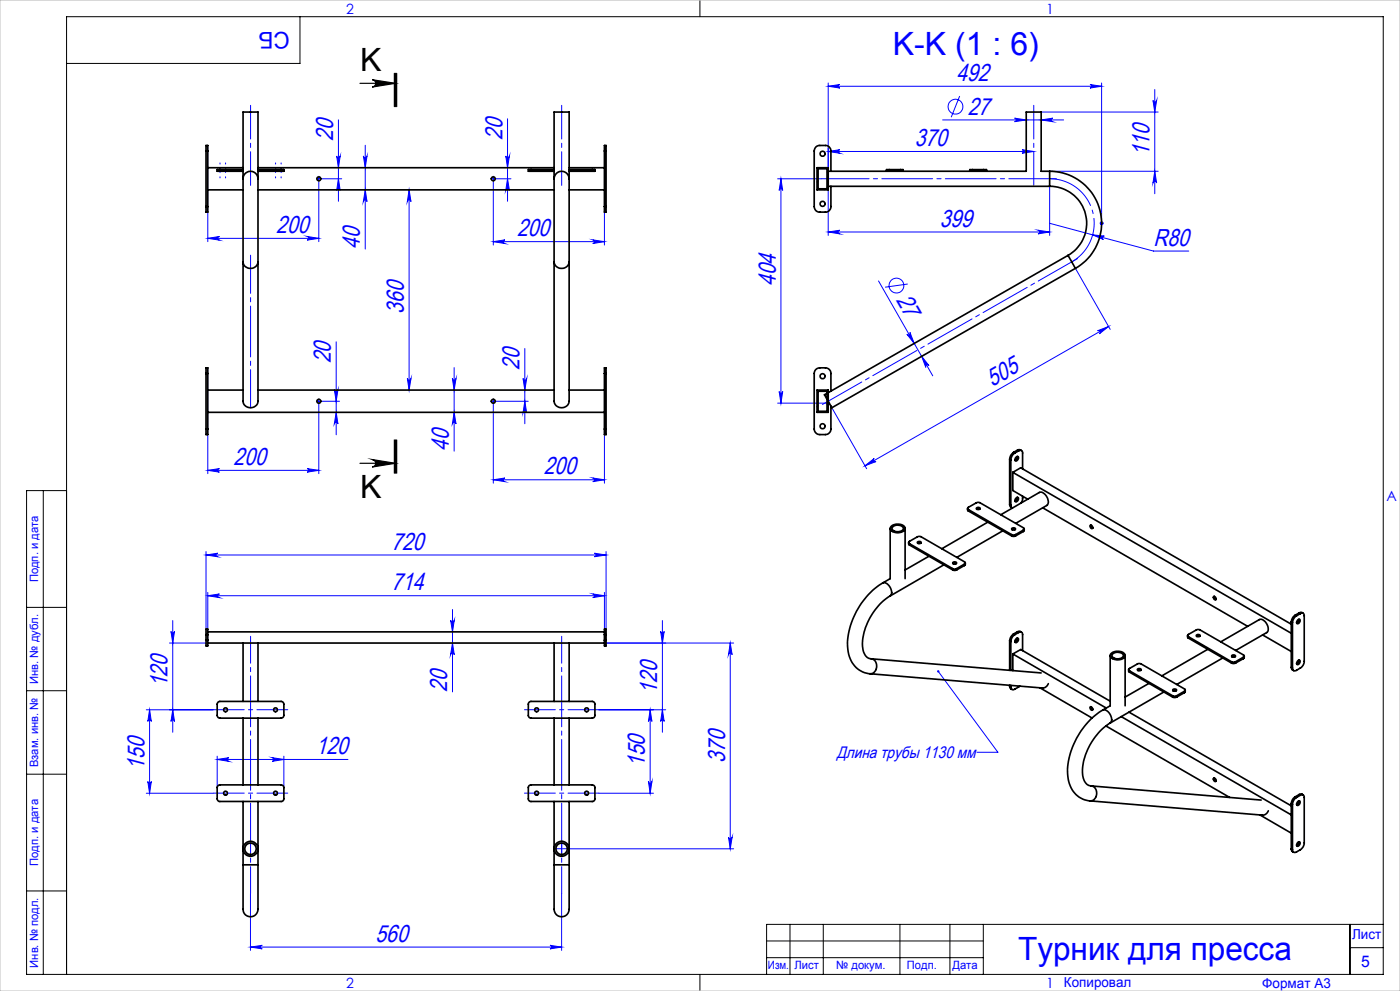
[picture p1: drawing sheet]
<svg xmlns="http://www.w3.org/2000/svg" width="420mm" height="297mm" viewBox="0 0 420 297" stroke-linecap="round" stroke-linejoin="round" font-family="sans-serif">
<g fill="none" stroke="#00f" stroke-width=".3">
<path d="M101.5 35.9v24.4M152.3 35.6v24.7M248.5 24.9v25.3M248.5 25.9h82M248.5 25.9l3.5-.6a.53 .53 0 0 0-.6 .6 .53 .53 0 0 0 .6 .5zM282.8 35.9h36.3M287.9 28.8l-2.5 6.3M304.4 35.4l3.5 .5-3.5 .6a.53 .53 0 0 0 .5-.6 .53 .53 0 0 0-.5-.5zM312.3 33.6h35.2M312.3 35.9l3.5-.5a.53 .53 0 0 0-.5 .5 .53 .53 0 0 0 .5 .6zM327 25.3l3.5 .6-3.5 .5a.53 .53 0 0 0 .5-.5 .53 .53 0 0 0-.5-.6zM330.5 24.9v42"/>
<path d="M345.9 30.1a.55 .55 0 0 0 .5 .5 .55 .55 0 0 0 .6-.5l-.6 3.5zM346.4 26.8v31.3M95.5 53.6h.3M95.6 53.4v.4M95.6 54.4v18M96.4 53.6h6.1M101 46.7a.53 .53 0 0 0 .5 .6 .53 .53 0 0 0 .6-.6l-.6 3.6zM101.5 53.6l.6 3.5a.53 .53 0 0 0-.6-.5 .53 .53 0 0 0-.5 .5zM109 46.7a.55 .55 0 0 0 .6 .6 .55 .55 0 0 0 .5-.6l-.5 3.6zM109.6 56.9l.5 3.5a.55 .55 0 0 0-.5-.5 .55 .55 0 0 0-.6 .5zM109.6 43.5v31.1M122.7 56.9l.6 3.5a.55 .55 0 0 0-.6-.5 .55 .55 0 0 0-.5 .5z"/>
<path d="M122.7 56.9v60M147.8 53.6h.4M148 53.4v.4M148 54.4v19M148.7 53.6h4.6M151.7 46.7a.55 .55 0 0 0 .6 .6 .55 .55 0 0 0 .5-.6l-.5 3.6zM152.3 53.6l.5 3.5a.55 .55 0 0 0-.5-.5 .55 .55 0 0 0-.6 .5zM233.3 53.6h13.2M234.3 53.6l.5 3.5a.53 .53 0 0 0-.5-.5 .53 .53 0 0 0-.5 .5zM234.3 53.6v67.2M248.5 45.4l3.5-.5a.53 .53 0 0 0-.6 .5 .53 .53 0 0 0 .6 .5zM248.5 56.9v13.7"/>
<path d="M248.5 45.4h61.6M306.6 44.9l3.5 .5-3.5 .5a.53 .53 0 0 0 .5-.5 .53 .53 0 0 0-.5-.5zM314.9 55.8v14.8M314.9 51.3h32.6M346.4 51.3l.6 3.6a.55 .55 0 0 0-.6-.6 .55 .55 0 0 0-.5 .6zM62.3 63.6v8.8M62.3 71.4h33.3M62.3 71.4l3.5-.5a.55 .55 0 0 0-.5 .5 .55 .55 0 0 0 .5 .6zM92.1 70.9l3.5 .5-3.5 .6a.55 .55 0 0 0 .5-.6 .55 .55 0 0 0-.5-.5zM148 72.4l3.5-.5a.55 .55 0 0 0-.5 .5 .55 .55 0 0 0 .5 .6zM148 72.4h33.3M177.8 71.9l3.5 .5-3.5 .6a.55 .55 0 0 0 .5-.6 .55 .55 0 0 0-.5-.5z"/>
<path d="M181.3 63.6v9.8M248.5 69.5h66.4M248.5 69.5l3.5-.5a.55 .55 0 0 0-.6 .5 .55 .55 0 0 0 .6 .6zM311.4 69l3.5 .5-3.5 .6a.55 .55 0 0 0 .5-.6 .55 .55 0 0 0-.5-.5zM314.9 66.9l31.1 8.3h10.6M327.8 70.4l3.5 .4a.53 .53 0 0 0-.6 .3 .53 .53 0 0 0 .3 .7zM263.6 84.2l16.2 28.4M272.3 85.1l-6.8 1M322.7 80.5l10.4 18.2M329.3 99.1l3.3-1.2-2.8 2.1a.53 .53 0 0 0 .2-.7 .53 .53 0 0 0-.7-.2zM332.6 97.9l-73.1 41.7M100.3 116.8a.55 .55 0 0 0 .5 .5 .55 .55 0 0 0 .6-.5l-.5 3.5z"/>
<path d="M100.9 102.4v27.9M122.2 113.4a.55 .55 0 0 0 .5 .5 .55 .55 0 0 0 .6-.5l-.6 3.5zM135.7 113.4a.55 .55 0 0 0 .6 .5 .55 .55 0 0 0 .5-.5l-.6 3.5zM136.2 110.2v25M156.9 113.4a.55 .55 0 0 0 .6 .5 .55 .55 0 0 0 .5-.5l-.6 3.5zM157.4 104.5v22.5M233.8 117.3a.53 .53 0 0 0 .5 .5 .53 .53 0 0 0 .5-.5l-.5 3.5zM272.1 100.2a.53 .53 0 0 0 .7 .1 .53 .53 0 0 0 .2-.7l1.2 3.3zM276.5 106.8l2.2 2.8a.55 .55 0 0 0-.7-.2 .55 .55 0 0 0-.3 .7zM62.3 130.3v11.7M95.5 120.3h.3M95.6 120.1v.3"/>
<path d="M95.6 121v21M96.4 120.3h5.4M100.9 123.6l.5 3.5a.55 .55 0 0 0-.6-.5 .55 .55 0 0 0-.5 .5zM136.2 123.6l.6 3.5a.55 .55 0 0 0-.5-.5 .55 .55 0 0 0-.6 .5zM147.8 120.3h.4M148 120.1v.3M148 121v23.8M148.7 120.3h9.8M157.4 120.3l.6 3.5a.55 .55 0 0 0-.5-.6 .55 .55 0 0 0-.6 .6zM181.3 130.3v14.5M233.3 120.8h15.1M249.6 122.2l10.4 18.3"/>
<path d="M259.5 139.6l2.8-2.2a.54 .54 0 0 0-.2 .7 .54 .54 0 0 0 .7 .2zM62.3 141h33.3M62.3 141l3.5-.6a.53 .53 0 0 0-.5 .6 .53 .53 0 0 0 .5 .5zM92.1 140.4l3.5 .6-3.5 .5a.53 .53 0 0 0 .5-.5 .53 .53 0 0 0-.5-.6zM148 143.8l3.5-.5a.55 .55 0 0 0-.5 .5 .55 .55 0 0 0 .5 .6zM148 143.8h33.3M177.8 143.3l3.5 .5-3.5 .6a.55 .55 0 0 0 .5-.6 .55 .55 0 0 0-.5-.5zM61.8 166.3l3.5-.5a.53 .53 0 0 0-.5 .5 .53 .53 0 0 0 .5 .6zM61.8 165.3v23.3M61.8 166.3h120M62.3 177.5v11.1M62.3 178.5h119"/>
<path d="M62.3 178.5l3.5-.5a.55 .55 0 0 0-.5 .6 .55 .55 0 0 0 .5 .5zM177.8 178l3.5 .5-3.5 .6a.55 .55 0 0 0 .5-.5 .55 .55 0 0 0-.5-.6zM178.3 165.8l3.5 .5-3.5 .6a.53 .53 0 0 0 .5-.6 .53 .53 0 0 0-.5-.5zM181.3 177.5v11.1M181.8 165.3v23.3M50.8 192.7h11.5M51.3 189.2a.53 .53 0 0 0 .5 .5 .53 .53 0 0 0 .6-.5l-.6 3.5zM51.8 186v33.5M135.2 185.9a.55 .55 0 0 0 .5 .5 .55 .55 0 0 0 .6-.5l-.6 3.5zM135.7 182.7v24.7M135.7 192.7l.6 3.5a.55 .55 0 0 0-.6-.5 .55 .55 0 0 0-.5 .5zM181.3 192.7h38.8"/>
<path d="M198.2 189.2a.53 .53 0 0 0 .5 .5 .53 .53 0 0 0 .5-.5l-.5 3.5zM198.7 186v33.5M219.1 192.7l.5 3.5a.55 .55 0 0 0-.5-.5 .55 .55 0 0 0-.6 .5zM219.1 192.7v61.7M43.9 212.7h20.1M44.9 212.7l.5 3.5a.53 .53 0 0 0-.5-.5 .53 .53 0 0 0-.6 .5zM44.9 212.7v25M51.8 212.7l.6 3.5a.53 .53 0 0 0-.6-.5 .53 .53 0 0 0-.5 .5zM179.7 212.7h20M195.1 212.7l.5 3.5a.53 .53 0 0 0-.5-.5 .53 .53 0 0 0-.6 .5zM195.1 212.7v25M198.7 212.7l.5 3.5a.53 .53 0 0 0-.5-.5 .53 .53 0 0 0-.5 .5z"/>
<path d="M281.5 201.2l17.9 24.3h-6.3M43.9 237.7h20.1M44.3 234.2a.53 .53 0 0 0 .6 .5 .53 .53 0 0 0 .5-.5l-.5 3.5zM65.2 227.6l3.5-.5a.55 .55 0 0 0-.6 .5 .55 .55 0 0 0 .6 .6zM65.2 226.6v9.4M65.2 227.6h39.2M81.7 227.1l3.5 .5-3.5 .6a.55 .55 0 0 0 .5-.6 .55 .55 0 0 0-.5-.5zM85.2 226.6v9.4M179.7 237.7h16.3M194.5 234.2a.53 .53 0 0 0 .6 .5 .53 .53 0 0 0 .5-.5l-.5 3.5zM168.3 254.4h.4M168.5 254.2v.4"/>
<path d="M170.9 254.4h49.2M218.5 250.9a.55 .55 0 0 0 .6 .5 .55 .55 0 0 0 .5-.5l-.5 3.5zM75.1 267.8v17M168.5 267.8v17M75.1 283.8l3.6-.5a.53 .53 0 0 0-.6 .5 .53 .53 0 0 0 .6 .6zM75.1 283.8h93.4M165 283.3l3.5 .5-3.5 .6a.53 .53 0 0 0 .5-.6 .53 .53 0 0 0-.5-.5z"/>
<circle cx="286.6" cy="32" r="2.22"/>
<circle cx="268.9" cy="85.6" r="2.23"/>
</g>
<path d="M108 25h10.6M111.7 23.9l6.9 1.1-6.9 1.1a1.11 1.11 0 0 0 1-1.1 1.11 1.11 0 0 0-1-1.1zM118.3 22v10M118.7 22v10M119 22v10M108 138.8h10.6M111.7 137.7l6.9 1.1-6.9 1.2a1.13 1.13 0 0 0 1-1.2 1.13 1.13 0 0 0-1-1.1zM118.3 131.8v10M118.7 131.8v10M119 131.8v10z" fill="none" stroke="#000" stroke-width=".35"/>
<path d="M321.5 78.5a13.3 13.3 0 0 0 6.3-15 13.3 13.3 0 0 0-12.9-9.9" fill="none" stroke="#00f" stroke-width=".3" stroke-dasharray="15.2 1.3 1.3 1.3" stroke-dashoffset="-.3" stroke-linecap="butt"/>
<path d="M330 66.9h1M330.1 66.6l.7 .7M330.5 66.4v1M330.8 66.6l-.7 .7M247.9 120.8h1.1M248.1 120.5l.7 .7M248.5 120.3v1M248.8 120.5l-.7 .7" fill="none" stroke="#00f" stroke-width=".7" stroke-linecap="butt"/>
<path d="M75.2 31.6v24M168.5 31.6v24M310.1 31.6v24" fill="none" stroke="#00f" stroke-width=".3" stroke-dasharray="15.2 1.3 1.3 1.3" stroke-dashoffset="5.1"/>
<path d="M246.7 121.2l76.6-43.7" fill="none" stroke="#00f" stroke-width=".3" stroke-dasharray="15.2 1.3 1.3 1.3" stroke-dashoffset="1.6"/>
<path d="M316.9 53.6h-70.4" fill="none" stroke="#00f" stroke-width=".3" stroke-dasharray="15.2 1.3 1.3 1.3" stroke-dashoffset="1"/>
<path d="M75.2 190.7v77.1M168.5 190.7v77.1" fill="none" stroke="#00f" stroke-width=".3" stroke-dasharray="15.2 1.3 1.3 1.3" stroke-dashoffset="7.2"/>
<path d="M86.3 212.7h-22.3M157.3 212.7h22.4M86.3 237.7h-22.3M157.3 237.7h22.4" fill="none" stroke="#00f" stroke-width=".3" stroke-dasharray="15.2 1.3 1.3 1.3" stroke-dashoffset="6"/>
<g fill="none" stroke="#00f" stroke-width=".3" stroke-dasharray="15.2 1.3 1.3 1.3">
<path d="M95.3 53.6h-.4M95.7 53.2v-.4M95.7 53.9v.4M96 53.6h.4M147.7 53.6h-.4M148 53.2v-.4M148 53.9v.4M148.3 53.6h.5M95.7 119.9v-.4M148 119.9v-.4M95.3 120.2h-.4M95.7 120.6v.4"/>
<path d="M96 120.2h.4M147.7 120.2h-.4M148 120.6v.4M148.3 120.2h.5M168.2 254.4h-2.1M168.5 254v-2M168.5 254.7v2.1M168.8 254.4h2.1"/>
</g>
<path d="M66 48.8v4.5M67.7 48.8v4.5M82.7 48.8v4.5M84.3 48.8v4.5" fill="none" stroke="#00f" stroke-width=".3" stroke-dasharray="15.2 1.3 1.3 1.3" stroke-dashoffset="14.9"/>
<path d="M75.2 122.2v-45.7" fill="none" stroke="#00f" stroke-width=".3" stroke-dasharray="15.2 1.3 1.3 1.3" stroke-dashoffset="3.8"/>
<g fill="none" stroke="#000" stroke-width=".3">
<path d="M90 5v14h-70M210 0v5M13 147v145M20 147h-12v145h407v-287h-395v287M8 182h12M8 207h12M8 232h12M8 267h12M237 277v15M247 277v15M270 277v15M285 277v15"/>
<path d="M295 277v15M405 277v15M415 277h-185v15M210 292v5M230 282h65M230 287h65M405 284h10"/>
</g>
<path d="M0 0h420v297h-420z" fill="none" stroke="#c0c0c0" stroke-width=".3"/>
<path d="M111.7 23.9l6.9 1.1-6.9 1.1a1.11 1.11 0 0 0 1-1.1 1.11 1.11 0 0 0-1-1.1zM111.7 137.7l6.9 1.1-6.9 1.2a1.13 1.13 0 0 0 1-1.2 1.13 1.13 0 0 0-1-1.1z" fill="#000"/>
<g fill="#00f">
<path d="M281.3 200.9a.36 .36 0 0 1 .5 .2 .36 .36 0 0 1-.4 .4 .36 .36 0 0 1-.2-.5l.3 .2z"/>
<path d="M327 25.3l3.5 .6-3.5 .5a.53 .53 0 0 0 .5-.5 .53 .53 0 0 0-.5-.6zM248.5 25.9l3.5-.6a.53 .53 0 0 0-.6 .6 .53 .53 0 0 0 .6 .5z"/>
<path d="M233.8 117.3a.53 .53 0 0 0 .5 .5 .53 .53 0 0 0 .5-.5l-.5 3.5zM234.3 53.6l.5 3.5a.53 .53 0 0 0-.5-.5 .53 .53 0 0 0-.5 .5z"/>
<path d="M92.1 140.4l3.5 .6-3.5 .5a.53 .53 0 0 0 .5-.5 .53 .53 0 0 0-.5-.6zM62.3 141l3.5-.6a.53 .53 0 0 0-.5 .6 .53 .53 0 0 0 .5 .5zM92.1 70.9l3.5 .5-3.5 .6a.55 .55 0 0 0 .5-.6 .55 .55 0 0 0-.5-.5zM62.3 71.4l3.5-.5a.55 .55 0 0 0-.5 .5 .55 .55 0 0 0 .5 .6zM177.8 178l3.5 .5-3.5 .6a.55 .55 0 0 0 .5-.5 .55 .55 0 0 0-.5-.6zM62.3 178.5l3.5-.5a.55 .55 0 0 0-.5 .6 .55 .55 0 0 0 .5 .5zM312.3 35.9l3.5-.5a.53 .53 0 0 0-.5 .5 .53 .53 0 0 0 .5 .6zM304.4 35.4l3.5 .5-3.5 .6a.53 .53 0 0 0 .5-.6 .53 .53 0 0 0-.5-.5z"/>
<path d="M148 143.8l3.5-.5a.55 .55 0 0 0-.5 .5 .55 .55 0 0 0 .5 .6zM177.8 143.3l3.5 .5-3.5 .6a.55 .55 0 0 0 .5-.6 .55 .55 0 0 0-.5-.5zM148 72.4l3.5-.5a.55 .55 0 0 0-.5 .5 .55 .55 0 0 0 .5 .6zM177.8 71.9l3.5 .5-3.5 .6a.55 .55 0 0 0 .5-.6 .55 .55 0 0 0-.5-.5zM61.8 166.3l3.5-.5a.53 .53 0 0 0-.5 .5 .53 .53 0 0 0 .5 .6zM178.3 165.8l3.5 .5-3.5 .6a.53 .53 0 0 0 .5-.6 .53 .53 0 0 0-.5-.5zM75.1 283.8l3.6-.5a.53 .53 0 0 0-.6 .5 .53 .53 0 0 0 .6 .6zM165 283.3l3.5 .5-3.5 .6a.53 .53 0 0 0 .5-.6 .53 .53 0 0 0-.5-.5zM65.2 227.6l3.5-.5a.55 .55 0 0 0-.6 .5 .55 .55 0 0 0 .6 .6zM81.7 227.1l3.5 .5-3.5 .6a.55 .55 0 0 0 .5-.6 .55 .55 0 0 0-.5-.5zM248.5 45.4l3.5-.5a.53 .53 0 0 0-.6 .5 .53 .53 0 0 0 .6 .5zM306.6 44.9l3.5 .5-3.5 .5a.53 .53 0 0 0 .5-.5 .53 .53 0 0 0-.5-.5zM327.8 70.4l3.2 1.4a.53 .53 0 0 1-.3-.7 .53 .53 0 0 1 .6-.3z"/>
<path d="M259.5 139.6l2.8-2.2a.54 .54 0 0 0-.2 .7 .54 .54 0 0 0 .7 .2zM329.3 99.1l3.3-1.2-2.8 2.1a.53 .53 0 0 0 .2-.7 .53 .53 0 0 0-.7-.2z"/>
<path d="M100.9 123.6l.5 3.5a.55 .55 0 0 0-.6-.5 .55 .55 0 0 0-.5 .5zM100.3 116.8a.55 .55 0 0 0 .5 .5 .55 .55 0 0 0 .6-.5l-.5 3.5zM157.4 120.3l.6 3.5a.55 .55 0 0 0-.5-.6 .55 .55 0 0 0-.6 .6zM156.9 113.4a.55 .55 0 0 0 .6 .5 .55 .55 0 0 0 .5-.5l-.6 3.5zM152.3 53.6l.5 3.5a.55 .55 0 0 0-.5-.5 .55 .55 0 0 0-.6 .5zM151.7 46.7a.55 .55 0 0 0 .6 .6 .55 .55 0 0 0 .5-.6l-.5 3.6zM101.5 53.6l.6 3.5a.53 .53 0 0 0-.6-.5 .53 .53 0 0 0-.5 .5zM101 46.7a.53 .53 0 0 0 .5 .6 .53 .53 0 0 0 .6-.6l-.6 3.6zM218.5 250.9a.55 .55 0 0 0 .6 .5 .55 .55 0 0 0 .5-.5l-.5 3.5zM219.1 192.7l.5 3.5a.55 .55 0 0 0-.5-.5 .55 .55 0 0 0-.6 .5zM346.4 51.3l.6 3.6a.55 .55 0 0 0-.6-.6 .55 .55 0 0 0-.5 .6zM345.9 30.1a.55 .55 0 0 0 .5 .5 .55 .55 0 0 0 .6-.5l-.6 3.5z"/>
<path d="M109 46.7a.55 .55 0 0 0 .6 .6 .55 .55 0 0 0 .5-.6l-.5 3.6zM109.6 56.9l.5 3.5a.55 .55 0 0 0-.5-.5 .55 .55 0 0 0-.6 .5zM135.7 113.4a.55 .55 0 0 0 .6 .5 .55 .55 0 0 0 .5-.5l-.6 3.5zM136.2 123.6l.6 3.5a.55 .55 0 0 0-.5-.5 .55 .55 0 0 0-.6 .5zM122.7 56.9l.6 3.5a.55 .55 0 0 0-.6-.5 .55 .55 0 0 0-.5 .5zM122.2 113.4a.55 .55 0 0 0 .5 .5 .55 .55 0 0 0 .6-.5l-.6 3.5zM135.2 185.9a.55 .55 0 0 0 .5 .5 .55 .55 0 0 0 .6-.5l-.6 3.5zM135.7 192.7l.6 3.5a.55 .55 0 0 0-.6-.5 .55 .55 0 0 0-.5 .5zM198.2 189.2a.53 .53 0 0 0 .5 .5 .53 .53 0 0 0 .5-.5l-.5 3.5zM198.7 212.7l.5 3.5a.53 .53 0 0 0-.5-.5 .53 .53 0 0 0-.5 .5zM195.1 212.7l.5 3.5a.53 .53 0 0 0-.5-.5 .53 .53 0 0 0-.6 .5zM194.5 234.2a.53 .53 0 0 0 .6 .5 .53 .53 0 0 0 .5-.5l-.5 3.5zM51.3 189.2a.53 .53 0 0 0 .5 .5 .53 .53 0 0 0 .6-.5l-.6 3.5zM51.8 212.7l.6 3.5a.53 .53 0 0 0-.6-.5 .53 .53 0 0 0-.5 .5zM44.9 212.7l.5 3.5a.53 .53 0 0 0-.5-.5 .53 .53 0 0 0-.6 .5zM44.3 234.2a.53 .53 0 0 0 .6 .5 .53 .53 0 0 0 .5-.5l-.5 3.5z"/>
<path d="M272.1 100.2a.53 .53 0 0 0 .7 .1 .53 .53 0 0 0 .2-.7l1.2 3.3zM276.5 106.8l2.2 2.8a.55 .55 0 0 0-.7-.2 .55 .55 0 0 0-.3 .7z"/>
<path d="M248.5 69.5l3.5-.5a.55 .55 0 0 0-.6 .5 .55 .55 0 0 0 .6 .6zM311.4 69l3.5 .5-3.5 .6a.55 .55 0 0 0 .5-.6 .55 .55 0 0 0-.5-.5z"/>
</g>
<g fill="none" stroke="#000" stroke-width=".5">
<path d="M61.8 45.3v-1.7h.5v1.7M61.8 45.3v16.6M61.8 45.3h.5M62.3 45.3v16.6M62.3 56.9h10.6M62.3 50.3h10.6M66 50.8h-.8v.5h.8M66 50.8h6.9M66 51.3h6.9M66 50.8v.5M72.9 53.6v24.9M72.9 53.6a2.24 2.24 0 0 1 2.3-2.2 2.24 2.24 0 0 1 2.2 2.2"/>
<path d="M72.9 53.6v-20h4.5v20M77.4 53.6v24.9M77.4 56.9h88.8M77.4 50.3h88.8M77.4 50.8h6.9M77.4 51.3h6.9M84.3 50.8h.9v.5h-.9M84.3 50.8v.5M159.3 50.8h-.8v.5h.8M159.3 50.8v.5M159.3 50.8h6.9M159.3 51.3h6.9"/>
<path d="M166.2 53.6v24.9M166.2 53.6a2.26 2.26 0 0 1 2.3-2.2 2.26 2.26 0 0 1 2.2 2.2M166.2 53.6v-20h4.5v20M170.7 53.6v24.9M170.7 56.9h10.6M170.7 50.3h10.6M170.7 50.8h7M170.7 51.3h7M177.7 50.8h.8v.5h-.8M177.7 50.8v.5M181.3 45.3v-1.7h.5v1.7M181.3 45.3v16.6"/>
<path d="M181.3 45.3h.5M181.8 45.3v16.6M245.1 50.3h3.4v6.6h-3.4zM245.4 50.6h2.7v6h-2.7zM248.5 51.3h17.5M248.5 55.8h66.4M249.3 51.3v-6a1.63 1.63 0 0 0-1.7-1.7h-1.6a1.63 1.63 0 0 0-1.7 1.7v16.6a1.63 1.63 0 0 0 1.7 1.7h1.6a1.63 1.63 0 0 0 1.7-1.7v-6.1M266 51.3h.8M266.8 50.8h-.8v.5M266.8 50.8h3.3M266.8 51.3h3.3M266.8 50.8v.5"/>
<path d="M270.1 50.8h.8v.5M270.1 51.3h.8M270.1 50.8v.5M270.9 51.3h20M290.9 51.3h.9M291.8 50.8h-.9v.5M291.8 50.8h3.3M291.8 51.3h3.3M291.8 50.8v.5M295.1 50.8h.8v.5M295.1 51.3h.8M295.1 50.8v.5"/>
<path d="M295.9 51.3h12v-17.7h4.4v17.7h2.6M314.9 55.8a11.1 11.1 0 0 1 10.7 8.3 11.1 11.1 0 0 1-5.2 12.4M314.9 51.3a15.6 15.6 0 0 1 15.1 11.6 15.6 15.6 0 0 1-7.4 17.5M314.9 51.3v4.5M61.8 61.9v1.7h.5v-1.7M61.8 61.9h.5M72.9 78.5a2.26 2.26 0 0 0 2.3 1.9 2.26 2.26 0 0 0 2.2-1.9M72.9 78.5v41.8a2.26 2.26 0 0 0 2.3 1.9 2.26 2.26 0 0 0 2.2-1.9v-41.8M166.2 78.5a2.28 2.28 0 0 0 2.3 1.9 2.28 2.28 0 0 0 2.2-1.9M166.2 78.5v41.8a2.28 2.28 0 0 0 2.3 1.9 2.28 2.28 0 0 0 2.2-1.9v-41.8M181.3 61.9v1.7h.5v-1.7M181.3 61.9h.5"/>
<path d="M320.4 76.5l2.2 3.9M320.4 76.5l-71.9 41.2M322.6 80.4l-73 41.8-1.1-1.9M61.8 111.9v-1.7h.5v1.7M61.8 111.9v16.7M61.8 111.9h.5M62.3 116.9h10.6M62.3 111.9v16.7M77.4 116.9h88.8M170.7 116.9h10.6M181.3 111.9v-1.7h.5v1.7M181.3 111.9h.5"/>
<path d="M181.3 111.9v16.7M181.8 111.9v16.7M245.1 116.9h3.4v6.7h-3.4zM245.4 117.3h2.7v6h-2.7zM248.1 117.9l-.8 .4 .8 1.4M249.3 117.2v-5.3a1.69 1.69 0 0 0-1.7-1.7h-1.6a1.69 1.69 0 0 0-1.7 1.7v16.7a1.69 1.69 0 0 0 1.7 1.6h1.6a1.69 1.69 0 0 0 1.7-1.6v-6.9M61.8 128.6v1.6h.5v-1.6M61.8 128.6h.5M62.3 123.6h119M181.3 128.6v1.6h.5v-1.6M181.3 128.6h.5M302.9 137.6v13.6"/>
<path d="M302.9 137.6l.3 .2M303.2 137.8v13.6M304.1 135.6a2.71 2.71 0 0 0-1.2 2M304.1 135.6l.3 .2M304.4 135.8a2.71 2.71 0 0 0-1.2 2M304.8 137.1a.48 .48 0 0 1 .8-.1 .48 .48 0 0 1-.2 .8l-.2 .1a.43 .43 0 0 1-.6 .2 .43 .43 0 0 1 0-.7zM305.2 136.8a1 1 0 0 1-.7 1.2M305.3 134.9l.6-.1 .5 .2M305.3 134.9l.3 .2M305.3 134.9l-1.2 .7M305.6 135.1a.7 .7 0 0 1 .8-.1 .7 .7 0 0 1 .4 .8v4.7M305.6 135.1l-1.2 .7"/>
<path d="M267.1 158.4v15l-2.3 1.3M267.4 157.7a2.91 2.91 0 0 1 4.1 .5 2.22 2.22 0 0 1-3.2 1.3 1.1 1.1 0 0 1-1.1-.6 1.1 1.1 0 0 1 .2-1.2zM267.9 157.9a2.01 2.01 0 0 1 3.1 .5 2.03 2.03 0 0 1-3.4 0zM271.5 158.4v15M290.3 152.4l.2 .7M290.5 152.7a.35 .35 0 0 1-.2-.3 .35 .35 0 0 1 .2-.4l2.5-1.4h.9l13.1 7.6a.35 .35 0 0 1 .3 .3 .35 .35 0 0 1-.3 .4M290.5 152.7l13 7.5M290.5 152.7v.4M290.5 153.1l13 7.5M293 152.2a.5 .5 0 0 1 .6-.2 .5 .5 0 0 1 .3 .6 .53 .53 0 0 1-.6 .1 .53 .53 0 0 1-.3-.5zM293 152.6h.9M296.3 156.5l-13.8 8"/>
<path d="M300.2 154.3l11.6-6.7a2.62 2.62 0 0 1 2.7 3l-.5 .9-9.3 5.3M300.8 159.1l-13.7 7.9M302.9 151.2l.2 .7 .5 .3M302.9 151.2l.3 .2M303.2 151.4l.5 .9M303.5 158.4a.54 .54 0 0 1 .6-.3 .54 .54 0 0 1 .4 .6 .64 .64 0 0 1-1-.3zM303.6 158.7h1M303.8 141.6v5.4l4.5 2.6M303.8 141.6l83.6 48.2M303.8 141.6l2.4-1.4 81.2 46.9M304.8 149.3a.44 .44 0 0 1 .7-.2 .44 .44 0 0 1 0 .7 .51 .51 0 0 1-.4 .6 .51 .51 0 0 1-.6-.4zM305.2 149a1 1 0 0 1-.7 1.2"/>
<path d="M306.8 148.7v1l-.5 1M307 158.9l-2.3 1.3M307 158.9v.4M307 159.3l-2.3 1.3M307.3 158.5l-.3 .8M312.8 152.2l61.5 35.5M327.1 157.4a.59 .59 0 0 1 .6 .4 .59 .59 0 0 1-.2 .6 .75 .75 0 0 1-.4-1zM327.3 157.4v.5l.5 .4M327.3 157.8l.5 .3M264.8 174.7a22.4 22.4 0 0 0-10.4 19.9 7.5 7.5 0 0 0 6.7 7.3M264.8 174.7a2.58 2.58 0 0 1 2.7 2.9l-.4 1M267.1 178.6a17.9 17.9 0 0 0-8.3 15.7 3.1 3.1 0 0 0 2.6 3.1"/>
<path d="M272.6 162.6l.2 .7M272.8 162.9a.38 .38 0 0 1-.2-.3 .38 .38 0 0 1 .2-.4l2.5-1.4h1l13 7.6a.35 .35 0 0 1 .3 .3 .35 .35 0 0 1-.3 .3M272.8 163.3l13 7.5M272.8 162.9l13 7.5M272.8 162.9v.4M275.3 162.4a.52 .52 0 0 1 .6-.2 .52 .52 0 0 1 .3 .6 .54 .54 0 0 1-.6 .2 .54 .54 0 0 1-.3-.6zM275.3 162.8h1M278.7 166.7l-7.2 4.1M283.1 169.3l-16 9.3M285.8 170.4h1.2M285.8 170.8h1.2M285.8 170.4v.4"/>
<path d="M285.9 168.6a.52 .52 0 0 1 .6-.3 .52 .52 0 0 1 .3 .6 .56 .56 0 0 1-.6 .2 .56 .56 0 0 1-.3-.5zM285.9 168.9h.9M287 170.4v.4M289.3 169l-2.3 1.4M289.3 169v.5M289.3 169.5l-2.3 1.3M289.6 168.7l-.3 .8M303.5 160.2h1.2M303.5 160.6h1.2M303.5 160.2v.4M304.7 160.2v.4M364.2 178.7a.64 .64 0 0 1 .5 .4 .64 .64 0 0 1-.1 .7 .73 .73 0 0 1-.4-1.1z"/>
<path d="M364.3 178.7v.6l.5 .4M364.3 179.2l.5 .3M61.8 190.2v-1.6h.5v1.6M61.8 191.9v1.7h.5v-1.7M61.8 190.2v1.7M61.8 190.2h.5M61.8 191.9h.5M62.3 190.2v1.7M62.3 189.4h119M62.3 192.7h119M72.9 192.7v17.5M77.4 192.7v17.5"/>
<path d="M166.2 192.7v17.5M170.7 192.7v17.5M181.3 190.2v-1.6h.5v1.6M181.3 191.9v1.7h.5v-1.7M181.3 190.2v1.7M181.3 190.2h.5M181.3 191.9h.5M181.8 190.2v1.7M261.4 197.4a2.31 2.31 0 0 1 1.6 2.4 2.31 2.31 0 0 1-1.9 2.1M261.4 197.4l50.9 4.3M302.9 192l.3 .3M302.9 192v8.9"/>
<path d="M303.2 192.3v8.6M303.8 196l28.1 16.2M303.8 196v5M303.8 196l2.4-1.3 26.9 15.4M304.1 190a2.71 2.71 0 0 0-1.2 2M304.1 190l.3 .2M304.4 190.2a2.71 2.71 0 0 0-1.2 2.1M304.8 191.5a.48 .48 0 0 1 .8-.1 .48 .48 0 0 1-.2 .8 .5 .5 0 0 1-.8 .3 .5 .5 0 0 1 .1-.8zM305.2 191.2a1 1 0 0 1-.7 1.2M305.3 189.3l.6-.1 .5 .3M305.3 189.3l.3 .2M305.3 189.3l-1.2 .7"/>
<path d="M305.6 189.5a.72 .72 0 0 1 .8 0 .72 .72 0 0 1 .4 .7v4.8M305.6 189.5l-1.2 .7M333.1 196.5v15l-2.3 1.3M333.2 196a2.89 2.89 0 0 1 4.3 .3 2.22 2.22 0 0 1-3.2 1.3 1.23 1.23 0 0 1-1.1-1.6zM333.8 196a2.06 2.06 0 0 1 3.2 .5 2.03 2.03 0 0 1-3.4 0zM337.5 196.5v15M356.3 190.5l.2 .7M356.5 190.8a.35 .35 0 0 1-.2-.3 .35 .35 0 0 1 .2-.4l2.5-1.4h.9l13.1 7.6a.35 .35 0 0 1 .3 .3 .35 .35 0 0 1-.3 .4M356.5 190.8l13 7.5M356.5 190.8v.4M356.5 191.2l13 7.5M359 190.3a.52 .52 0 0 1 .6-.2 .52 .52 0 0 1 .3 .6 .56 .56 0 0 1-.6 .1 .56 .56 0 0 1-.3-.5z"/>
<path d="M359 190.7h.9M362.3 194.6l-13.8 8M366.2 192.4l11.6-6.7a2.58 2.58 0 0 1 2.7 2.7l-.1 .8-.3 .3-9.4 5.4M366.8 197.2l-13.8 7.9M369.5 198.3h1.2M369.5 198.7h1.2M369.5 198.3v.4M369.6 196.5a.52 .52 0 0 1 .6-.3 .52 .52 0 0 1 .3 .6 .56 .56 0 0 1-.6 .2 .56 .56 0 0 1-.3-.5zM369.6 196.8h.9M370.7 198.3v.4M373 197l-2.3 1.3M373 197v.4"/>
<path d="M373 197.4l-2.3 1.3M373.3 196.6l-.3 .8M378.8 190.3l8.6 5M387.4 186.4v13.6M387.4 186.4l.3 .2M387.7 186.6v13.6M388.6 184.4a2.61 2.61 0 0 0-1.2 2M388.6 184.4l.3 .2M388.9 184.6a2.61 2.61 0 0 0-1.2 2M389.3 198.1a.48 .48 0 0 1 .8-.1 .48 .48 0 0 1-.2 .8 .49 .49 0 0 1-.8 .3 .49 .49 0 0 1 .1-.8zM389.3 185.8a.43 .43 0 0 1 .7-.2 .43 .43 0 0 1 0 .7 .51 .51 0 0 1-.4 .6 .51 .51 0 0 1-.6-.3zM389.7 185.6a1.06 1.06 0 0 1-.7 1.1"/>
<path d="M389.7 197.8l-.1 .6-.6 .6M389.7 183.7l.5-.2 .7 .3M389.7 183.7l.4 .2M389.7 183.7l-1.1 .7M390.1 183.9a.7 .7 0 0 1 .8-.1 .7 .7 0 0 1 .4 .8v13.6a2.34 2.34 0 0 1-1.2 2l-1.2 .7a.74 .74 0 0 1-.8 .1 .74 .74 0 0 1-.4-.8M390.1 183.9l-1.2 .7M65.5 210.4l18.8-.2a.84 .84 0 0 1 .9 .9v3.3a.84 .84 0 0 1-.9 .8h-18.3a.84 .84 0 0 1-.8-.8v-3.5zM72.9 215.2v20M77.4 215.2v20M158.7 210.5l.5-.3h18.5a.79 .79 0 0 1 .8 .9v3.3a.79 .79 0 0 1-.8 .8h-18.4a.79 .79 0 0 1-.8-.8v-3.5zM166.2 215.2v20M170.7 215.2v20"/>
<path d="M261.1 201.9l51.6 4.3a1.91 1.91 0 0 0 1.8-1.3M302.9 205.7l.2 .6 .5 .3M302.9 205.7l.3 .2M302.9 205.4v.3M303.2 205.4v.5M305.9 205.6l-1.5 .9a.72 .72 0 0 1-.8 .1 .72 .72 0 0 1-.4-.7M312 206.1l15.6 9.1M327.1 211.8a.59 .59 0 0 1 .6 .4 .59 .59 0 0 1-.2 .7 .75 .75 0 0 1-.4-1.1zM327.3 211.8v.5l.5 .4M327.3 212.3l.5 .3M330.8 212.8a22.4 22.4 0 0 0-10.4 19.9 7.5 7.5 0 0 0 6.7 7.3M330.8 212.8a2.58 2.58 0 0 1 2.7 2.9l-.5 1"/>
<path d="M331.8 217.6l37.1 21.4M333 216.7a18.1 18.1 0 0 0-8.2 15.7 3.2 3.2 0 0 0 2.6 3.1M336.4 214.8l51 29.4M338.6 200.7v.5l.2 .2M338.7 213.4l48.7 28.1M338.8 201a.38 .38 0 0 1-.2-.3 .38 .38 0 0 1 .2-.4l2.5-1.4h1l13.1 7.6 .2 .2-.2 .4M338.8 201l13 7.5M338.8 201v.4M338.8 201.4l13 7.5M341.3 200.5a.52 .52 0 0 1 .6-.2 .52 .52 0 0 1 .3 .6 .54 .54 0 0 1-.6 .2 .54 .54 0 0 1-.3-.6zM341.3 200.9h1M344.7 204.8l-7.2 4.1"/>
<path d="M349.1 207.4l-16.1 9.3M351.8 208.5h1.2M351.8 208.9h1.2M351.8 208.5v.4M351.9 206.7a.52 .52 0 0 1 .6-.3 .52 .52 0 0 1 .3 .6 .56 .56 0 0 1-.6 .2 .56 .56 0 0 1-.3-.5zM351.9 207h.9M353 208.5v.4M355.4 207.1l-2.4 1.4M355.4 207.1v.5M355.4 207.6l-2.4 1.3M355.6 206.8l-.2 .8M387.4 200l.2 .7 .5 .3"/>
<path d="M387.4 200l.3 .2M65.3 235.6l.5-.4h18.5a.84 .84 0 0 1 .9 .8v3.4a.79 .79 0 0 1-.9 .8h-18.3a.78 .78 0 0 1-.8-.8zM158.7 235.5l.5-.3h18.5a.78 .78 0 0 1 .8 .8v3.4a.74 .74 0 0 1-.8 .8h-18.4a.74 .74 0 0 1-.8-.8v-3.5zM327.4 235.5a2.31 2.31 0 0 1 1.6 2.4 2.31 2.31 0 0 1-1.9 2.1M327.4 235.5l51 4.3M364.1 233.2a.53 .53 0 0 1 .6 .3 .53 .53 0 0 1-.2 .7l-.5-.6zM364.3 233.1v.6l.5 .4M364.3 233.6l.5 .3M388.6 238.8a2.61 2.61 0 0 0-1.2 2M388.6 238.8l.3 .2M388.9 239a2.61 2.61 0 0 0-1.2 2M389.7 238.1l.5-.2 .7 .3"/>
<path d="M389.7 238.1l.4 .2M389.7 238.1l-1.1 .7M390.1 238.3a.7 .7 0 0 1 .8-.1 .7 .7 0 0 1 .4 .8v13.6a2.46 2.46 0 0 1-1.2 2.1l-1.2 .6a.73 .73 0 0 1-.8 .1 .73 .73 0 0 1-.4-.7M390.1 238.3l-1.2 .7M72.9 259.2v9.1a11.8 11.8 0 0 0 .5 5.6 2.33 2.33 0 0 0 2.9 .5 2.33 2.33 0 0 0 1.1-2.7v-12.5M72.9 259.2h4.5M72.9 240.2v19M77.4 240.2v19M166.2 259.2v8.4a19.7 19.7 0 0 0 .3 6 2.32 2.32 0 0 0 2.9 .9 2.32 2.32 0 0 0 1.3-2.8v-12.5M166.2 259.2h4.5M166.2 240.2v19M170.7 240.2v19"/>
<path d="M327.1 240l51.6 4.3a1.91 1.91 0 0 0 1.8-1.3M378 244.2l9.4 5.5M387.4 254.5l.2 .6 .5 .3M387.4 240.8l.3 .2M387.4 254.5l.3 .2M387.4 240.8v13.7M387.7 241v13.7M389.3 252.5a.48 .48 0 0 1 .8 0 .48 .48 0 0 1-.2 .7 .49 .49 0 0 1-.8 .3 .49 .49 0 0 1 .1-.8zM389.3 240.3a.43 .43 0 0 1 .7-.2 .43 .43 0 0 1 0 .7 .51 .51 0 0 1-.4 .6 .51 .51 0 0 1-.6-.4zM389.7 240a1.06 1.06 0 0 1-.7 1.2M389.7 252.3l-.1 .5-.6 .6"/>
<circle cx="95.7" cy="53.6" r=".58"/>
<circle cx="148" cy="53.6" r=".59"/>
<circle cx="246.8" cy="46.1" r=".76"/>
<circle cx="246.8" cy="61.1" r=".77"/>
<circle cx="246.8" cy="112.8" r=".76"/>
<circle cx="95.7" cy="120.3" r=".58"/>
<circle cx="148" cy="120.3" r=".59"/>
<circle cx="246.8" cy="127.7" r=".76"/>
<circle cx="67.7" cy="212.7" r=".57"/>
<circle cx="82.6" cy="212.7" r=".57"/>
<circle cx="161" cy="212.7" r=".58"/>
<circle cx="176" cy="212.7" r=".58"/>
<circle cx="67.7" cy="237.7" r=".58"/>
<circle cx="82.7" cy="237.7" r=".58"/>
<circle cx="161" cy="237.7" r=".59"/>
<circle cx="176" cy="237.7" r=".59"/>
<circle cx="75.1" cy="254.4" r="1.7"/>
<circle cx="75.2" cy="254.4" r="2.26"/>
<circle cx="168.5" cy="254.4" r="1.7"/>
<circle cx="168.5" cy="254.4" r="2.25"/>
</g>
<path d="M245.4 54.2l-.3 .4M247.6 56.6l-.3 .3M248.5 51.2l-.4 .4M248.5 55.7l-.4 .4M248.5 118.6l-.4 .3M245.4 121.6l-.3 .3M248.5 123.1l-.6 .5" fill="none" stroke="#000" stroke-width=".3"/>
<g font-size="9.6" fill="#00f">
<text x="267.9" y="16.6">K-K (1 : 6)</text>
<text x="305.4" y="287.8">Турник для пресса</text>
</g>
<g font-size="9.6">
<text x="108" y="21.2">K</text>
<text x="108" y="149.2">K</text>
</g>
<g font-size="7.3" fill="#00f">
<text x="287" y="24.3">492</text>
<text x="290.3" y="34.3">27</text>
<text x="150.7" y="42" transform="rotate(-90 150.7 42)">20</text>
<text x="100" y="42.3" transform="rotate(-90 100 42.3)">20</text>
<text x="274.4" y="43.8">370</text>
<text x="344.9" y="46.9" transform="rotate(-90 344.9 46.9)">110</text>
<text x="82.9" y="69.8">200</text>
<text x="155.1" y="70.8">200</text>
<text x="281.9" y="67.9">399</text>
<text x="108" y="74.6" transform="rotate(-90 108 74.6)">40</text>
<text x="346" y="73.7">R80</text>
<text x="232.7" y="85.8" transform="rotate(-90 232.7 85.8)">404</text>
<text x="268.7" y="89.9" transform="rotate(60 268.7 89.9)">27</text>
<text x="121.2" y="94" transform="rotate(-90 121.2 94)">360</text>
<text x="99.3" y="108.9" transform="rotate(-90 99.3 108.9)">20</text>
<text x="155.9" y="110.9" transform="rotate(-90 155.9 110.9)">20</text>
<text x="297.6" y="116" transform="rotate(-30 297.6 116)">505</text>
<text x="134.7" y="135.2" transform="rotate(-90 134.7 135.2)">40</text>
<text x="70.1" y="139.4">200</text>
<text x="163.1" y="142.2">200</text>
<text x="117.4" y="164.7">720</text>
<text x="117.4" y="177">714</text>
<text x="50.2" y="206" transform="rotate(-90 50.2 206)">120</text>
<text x="134.2" y="207.3" transform="rotate(-90 134.2 207.3)">20</text>
<text x="197.2" y="207.9" transform="rotate(-90 197.2 207.9)">120</text>
<text x="94.8" y="226">120</text>
<text x="43.3" y="230.7" transform="rotate(-90 43.3 230.7)">150</text>
<text x="193.5" y="229.9" transform="rotate(-90 193.5 229.9)">150</text>
<text x="217.5" y="228.6" transform="rotate(-90 217.5 228.6)">370</text>
<text x="112.7" y="282.2">560</text>
</g>
<text font-size="6.9" fill="#00f" x="86.9" y="9.4" transform="rotate(-180 86.9 9.4)">СБ</text>
<text font-size="5" fill="#00f" x="251" y="227.1">Длина трубы 1130 мм</text>
<text font-size="4.8" fill="#00f" x="408.3" y="289.7">5</text>
<g font-size="4.2" fill="#00f">
<text x="103.8" y="4.2">2</text>
<text x="313.8" y="4.2">1</text>
<text x="415.9" y="150.2">A</text>
<text x="103.8" y="296.2">2</text>
<text x="313.8" y="296.2">1</text>
</g>
<g font-size="4.1" fill="#00f">
<text x="405.6" y="281.5">Лист</text>
<text x="319.2" y="295.9">Копировал</text>
<text x="378.7" y="296">Формат А3</text>
</g>
<g font-size="3.4" fill="#00f">
<text x="11.4" y="174.5" transform="rotate(-90 11.4 174.5)">Подп. и дата</text>
<text x="11.4" y="205" transform="rotate(-90 11.4 205)">Инв. № дубл.</text>
<text x="11.4" y="229.9" transform="rotate(-90 11.4 229.9)">Взам. инв. №</text>
<text x="11.4" y="259.5" transform="rotate(-90 11.4 259.5)">Подп. и дата</text>
<text x="11.4" y="290" transform="rotate(-90 11.4 290)">Инв. № подл.</text>
<text x="230.4" y="290.4">Изм.</text>
<text x="238.3" y="290.4">Лист</text>
<text x="250.9" y="290.4">№ докум.</text>
<text x="272.1" y="290.4">Подп.</text>
<text x="285.7" y="290.5">Дата</text>
</g>
</svg>
